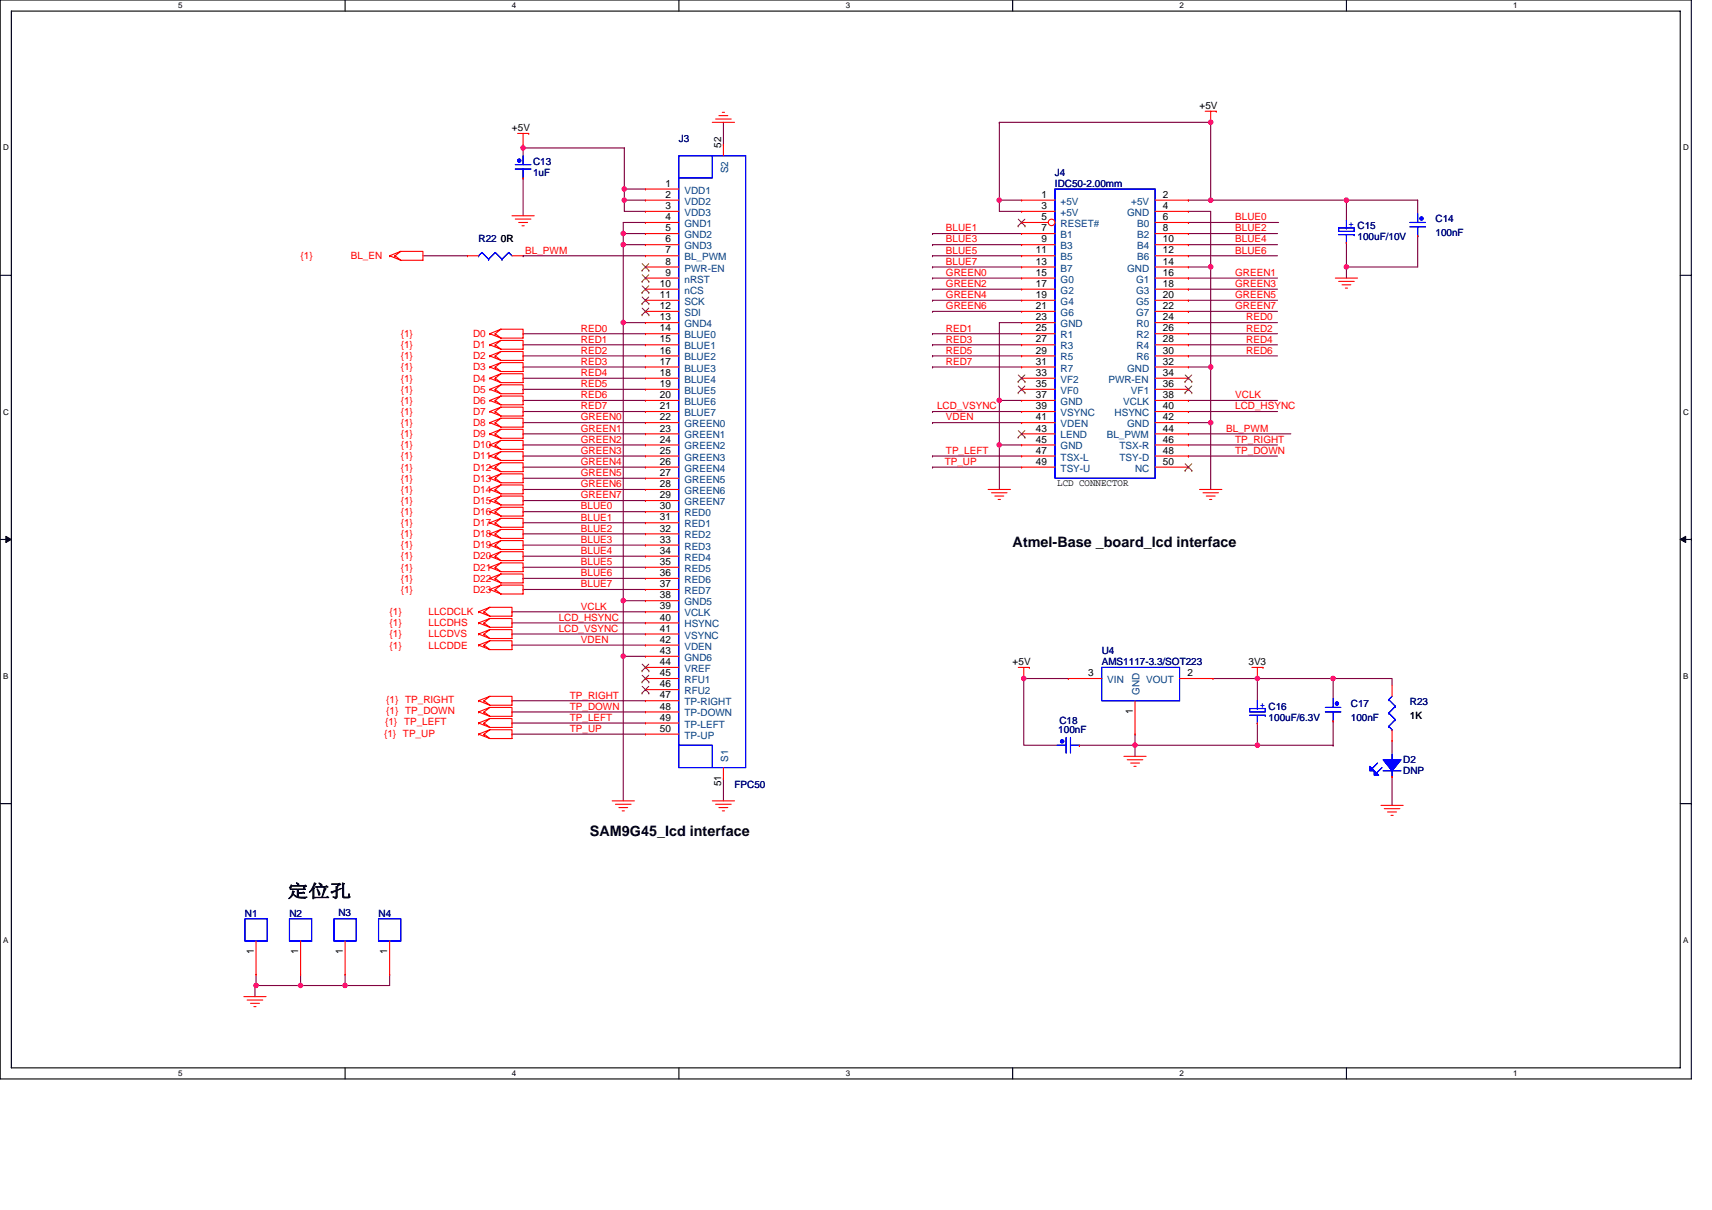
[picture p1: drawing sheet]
<svg xmlns="http://www.w3.org/2000/svg" width="297mm" height="210mm" viewBox="0 0 297 210" stroke-linecap="round" stroke-linejoin="round" font-family="sans-serif">
<path d="M0 0h293.5v187.2h-293.5zM2 1.9h289.5v183.4h-289.5z" fill="none" stroke="#000" stroke-width=".19"/>
<g fill="#fff">
<path d="M30.9 .2h.8v1.6h-.8z"/>
<path d="M30.9 185.5h.8v1.6h-.8z"/>
</g>
<path d="M59.9 0v1.9M59.9 185.3v1.9" fill="none" stroke="#000" stroke-width=".19"/>
<g fill="#fff">
<path d="M88.8 .2h.8v1.6h-.8z"/>
<path d="M88.8 185.5h.8v1.6h-.8z"/>
</g>
<path d="M117.8 0v1.9M117.8 185.3v1.9" fill="none" stroke="#000" stroke-width=".19"/>
<g fill="#fff">
<path d="M146.7 .2h.8v1.6h-.8z"/>
<path d="M146.7 185.5h.8v1.6h-.8z"/>
</g>
<path d="M175.7 0v1.9M175.7 185.3v1.9" fill="none" stroke="#000" stroke-width=".19"/>
<g fill="#fff">
<path d="M204.7 .2h.7v1.6h-.7z"/>
<path d="M204.7 185.5h.7v1.6h-.7z"/>
</g>
<path d="M233.6 0v1.9M233.6 185.3v1.9" fill="none" stroke="#000" stroke-width=".19"/>
<g fill="#fff">
<path d="M262.6 .2h.7v1.6h-.7z"/>
<path d="M262.6 185.5h.7v1.6h-.7z"/>
<path d="M.5 24.8h1v1.6h-1z"/>
<path d="M292 24.8h1v1.6h-1z"/>
<path d="M.5 70.7h1v1.5h-1z"/>
<path d="M292 70.7h1v1.5h-1z"/>
</g>
<path d="M0 47.8h2M291.5 47.8h2" fill="none" stroke="#000" stroke-width=".19"/>
<g fill="#fff">
<path d="M.5 116.5h.9v1.6h-.9z"/>
<path d="M292 116.5h.9v1.6h-.9z"/>
</g>
<path d="M0 93.6h2M291.5 93.6h2" fill="none" stroke="#000" stroke-width=".19"/>
<path d="M1 93.1l1 .5-1 .5zM291.5 93.6l1-.5v1z" fill="#000" stroke="#000" stroke-width=".17"/>
<g fill="#fff">
<path d="M.5 162.4h.9v1.5h-.9z"/>
<path d="M292 162.4h.9v1.5h-.9z"/>
</g>
<path d="M0 139.5h2M291.5 139.5h2" fill="none" stroke="#000" stroke-width=".19"/>
<g fill="none" stroke="#800040" stroke-width=".19">
<path d="M90.8 30.9v6.5M90.8 25.7h.1M90.8 25.7h17.5v7.1M90.8 25.7v1.3M90.8 25.1v.6M108.3 32.8h.1M108.3 32.8v1.9M108.3 34.7h.1M108.3 34.7v2h3.7M108.3 34.7h3.7M108.3 32.8h3.7M112 38.6h-3.9v1.9"/>
<path d="M125.5 21.2v3.9M173.4 21.2v13.5M173.4 21.2h.1M173.4 21.2h36.7v13.5M173.4 34.7h.1M173.4 34.7v2h3.8M173.4 34.7h3.8M206.2 36.7h3.9v9.6M206.2 34.7h.1M206.2 38.6h.1M206.2 34.7h27.4M206.2 38.6h15.6"/>
<path d="M233.6 34.7v3.5M233.6 34.7h.1M233.6 34.7h12.4v2.4M73.4 44.4h7.7M90.8 59.8h.1M90.8 44.4h.1M90.8 57.9h.1M90.8 59.8h21.2M90.8 44.4h21.2M90.8 57.9h21.2M108.1 56h.1M108.1 40.5h3.9"/>
<path d="M108.1 40.5h.1M108.1 42.5h3.9M108.1 42.5h.1M108.1 56h3.9M108.1 40.5v73.4M161.8 40.5h.1M161.8 42.5h.1M161.8 44.4h.1M161.8 46.3h.1M161.8 48.3h.1M161.8 50.2h.1M161.8 52.1h.1"/>
<path d="M161.8 54h.1M161.8 57.9h.1M161.8 59.8h.1M161.8 59.8h15.4M161.8 44.4h15.4M161.8 57.9h15.4M161.8 50.2h15.4M161.8 40.5h15.4M161.8 42.5h15.4M161.8 48.3h15.4M161.8 52.1h15.4M161.8 54h15.4"/>
<path d="M161.8 46.3h15.4M177.2 56h-3.8v13.5h3.8M206.2 50.2h.1M206.2 46.3h3.9M206.2 40.5h.1M206.2 42.5h.1M206.2 44.4h.1M206.2 48.3h.1M206.2 52.1h.1M206.2 54h.1M206.2 56h.1M206.2 57.9h.1"/>
<path d="M206.2 59.8h.1M206.2 59.8h15.5M206.2 44.4h15.5M206.2 57.9h15.5M206.2 50.2h15.5M206.2 40.5h15.5M206.2 42.5h15.5M206.2 48.3h15.5M206.2 52.1h15.5M206.2 54h15.5M206.2 56h15.5M210.1 46.3h.1"/>
<path d="M210.1 46.3v38.6M233.6 46.3h.1M233.6 46.3v2M233.6 42.1h.1M233.6 42.1v4.2M246 40.9v5.4h-12.4M90.8 61.8h.1M90.8 63.7h.1M90.8 65.6h.1M90.8 67.6h.1M90.8 69.5h.1M90.8 71.4h.1"/>
<path d="M90.8 75.3h.1M90.8 73.3h.1M90.8 77.2h.1M90.8 79.1h.1M90.8 61.8h21.2M90.8 63.7h21.2M90.8 65.6h21.2M90.8 67.6h21.2M90.8 69.5h21.2M90.8 71.4h21.2M90.8 75.3h21.2M90.8 73.3h21.2"/>
<path d="M90.8 77.2h21.2M90.8 79.1h21.2M161.8 73.3h.1M161.8 63.7h.1M161.8 61.8h.1M161.8 71.4h.1M161.8 79.1h.1M161.8 61.8h15.4M161.8 63.7h15.4M161.8 71.4h15.4M161.8 73.3h15.4M161.8 79.1h15.4"/>
<path d="M173.4 77.2h.1M173.4 69.5v7.7h3.8M173.4 69.5h.1M173.4 77.2v7.7M206.2 71.4h.1M206.2 75.3h.1M206.2 63.7h3.9M206.2 77.2h.1M206.2 73.3h3.9M206.2 79.1h.1M206.2 61.8h.1M206.2 69.5h.1"/>
<path d="M206.2 61.8h15.5M206.2 69.5h15.5M206.2 71.4h15.5M206.2 75.3h17.8M206.2 77.2h15.5M206.2 79.1h15.5M210.1 73.3h.1M210.1 63.7h.1M90.8 84.9h.1M90.8 86.9h.1M90.8 81.1h.1M90.8 83h.1"/>
<path d="M90.8 98.4h.1M90.8 92.6h.1M90.8 94.6h.1M90.8 90.7h.1M90.8 96.5h.1M90.8 88.8h.1M90.8 84.9h21.2M90.8 86.9h21.2M90.8 81.1h21.2M90.8 83h21.2M90.8 98.4h21.2M90.8 92.6h21.2"/>
<path d="M90.8 94.6h21.2M90.8 90.7h21.2M90.8 96.5h21.2M90.8 88.8h21.2M161.8 81.1h.1M161.8 81.1h15.4M88.8 108.1h.1M88.8 106.2h.1M88.8 110h.1M88.8 112h.1M88.8 108.1h23.2M88.8 106.2h23.2"/>
<path d="M88.8 110h23.2M88.8 112h23.2M90.8 100.4h.1M90.8 102.3h.1M90.8 100.4h21.2M90.8 102.3h21.2M108.1 104.2h3.9M108.1 113.9h.1M108.1 104.2h.1M108.1 113.9v25.1M108.1 113.9h3.9M177.6 117.8v11.5h5.8"/>
<path d="M177.6 117.8h.1M177.6 117.8h7.8M210.5 117.8h7.7M218.2 117.8h.1M218.2 117.6v.2M218.2 117.8v3.8M218.2 117.8h13.1M231.3 117.8h.1M231.3 117.8v3.4M231.3 117.8h10.2v1.1M88.8 127.4h.1M88.8 123.5h.1"/>
<path d="M88.8 125.5h.1M88.8 121.6h.1M88.8 127.4h23.2M88.8 123.5h23.2M88.8 125.5h23.2M88.8 121.6h23.2M125.5 135.1v3.9M187.3 129.3h9.6M196.9 127.4v1.9M196.9 129.3v2M196.9 129.3h.1M196.9 129.3h34.4"/>
<path d="M218.2 125.5v3.8M231.3 129.3h.1M231.3 125.1v4.2M241.5 128.6v2.3M241.5 134.7v5.1M44.4 171h.1M44.4 169.1v1.9M44.4 171h-.2v2M52.2 169.1v1.9M52.2 171h.1M59.9 169.1v1.9M59.9 171h.1"/>
<path d="M67.6 169.1v1.9h-23.2"/>
</g>
<g fill="#f0f" stroke="#f0f" stroke-width=".19">
<circle cx="108.1" cy="56" r=".38"/>
<circle cx="108.1" cy="113.9" r=".38"/>
<circle cx="108.1" cy="104.2" r=".38"/>
<circle cx="108.1" cy="40.5" r=".38"/>
<circle cx="108.1" cy="42.4" r=".38"/>
<circle cx="210.1" cy="21.2" r=".38"/>
<circle cx="210.1" cy="73.3" r=".38"/>
<circle cx="210.1" cy="34.7" r=".38"/>
<circle cx="173.4" cy="77.2" r=".38"/>
<circle cx="173.4" cy="34.7" r=".38"/>
<circle cx="173.4" cy="69.5" r=".38"/>
<circle cx="210.1" cy="46.3" r=".38"/>
<circle cx="210.1" cy="63.7" r=".38"/>
<circle cx="218.2" cy="117.7" r=".38"/>
<circle cx="177.6" cy="117.7" r=".38"/>
<circle cx="196.9" cy="129.3" r=".38"/>
<circle cx="231.3" cy="117.7" r=".38"/>
<circle cx="218.2" cy="129.3" r=".38"/>
<circle cx="233.6" cy="34.7" r=".38"/>
<circle cx="233.6" cy="46.3" r=".38"/>
<circle cx="44.4" cy="171" r=".38"/>
<circle cx="52.1" cy="171" r=".38"/>
<circle cx="59.9" cy="171" r=".38"/>
<circle cx="90.7" cy="25.7" r=".38"/>
<circle cx="108.3" cy="32.8" r=".38"/>
<circle cx="108.3" cy="34.7" r=".38"/>
</g>
<g fill="none" stroke="#f00" stroke-width=".19">
<path d="M125.3 19.5h.4M209.1 19.3h1.9M210.1 19.3v1.9M211 19.3h.1M88.8 37.4h3.9M89.4 38h2.7M89.8 23.2h1.9M90 38.6h1.5M90.6 39.2h.3M90.8 23.2v1.9M91.7 23.2h.1M123.6 21.2h3.8"/>
<path d="M124.2 20.7h2.7M124.7 20.1h1.6M177.2 34.7h.1M177.2 36.7h.1M177.2 34.7h5.8M177.2 36.7h5.8M200.4 34.7h5.8M200.4 36.7h5.8M206.2 34.7h.1M206.2 36.7h.1M67.6 44.4h.1M67.6 44.4l1.9 .8"/>
<path d="M68.6 44.4h.1M68.6 44.4l.9 .8M69.5 43.6h3.9v1.6h-3.9M69.5 43.6l-1.9 .8M69.5 43.6l-.9 .8M85 57.9h.1M85 59.8h.1M85 57.9l1.9 .8M85 59.8l1.9 .8M85.9 57.9h.1M85.9 59.8h.1M85.9 57.9l1 .8"/>
<path d="M85.9 59.8l1 .8M86.9 57.1h3.9v1.6h-3.9M86.9 59.1h3.9v1.5h-3.9M86.9 57.1l-1.9 .8M86.9 57.1l-1 .8M86.9 59.1l-1.9 .7M86.9 59.1l-1 .7M231.7 48.3h3.8M232.3 48.8h2.7M232.9 49.4h1.5M233.4 50h.4M85 73.3h.1"/>
<path d="M85 75.3h.1M85 77.2h.1M85 79.1h.1M85 61.8h.1M85 63.7h.1M85 65.6h.1M85 67.6h.1M85 69.5h.1M85 71.4h.1M85 73.3l1.9 .8M85 75.3l1.9 .8M85 77.2l1.9 .8"/>
<path d="M85 79.1l1.9 .8M85 61.8l1.9 .7M85 63.7l1.9 .8M85 65.6l1.9 .8M85 67.6l1.9 .7M85 69.5l1.9 .8M85 71.4l1.9 .8M85.9 73.3h.1M85.9 75.3h.1M85.9 77.2h.1M85.9 79.1h.1M85.9 61.8h.1"/>
<path d="M85.9 63.7h.1M85.9 65.6h.1M85.9 67.6h.1M85.9 69.5h.1M85.9 71.4h.1M85.9 73.3l1 .8M85.9 75.3l1 .8M85.9 77.2l1 .8M85.9 79.1l1 .8M85.9 61.8l1 .7M85.9 63.7l1 .8M85.9 65.6l1 .8"/>
<path d="M85.9 67.6l1 .7M85.9 69.5l1 .8M85.9 71.4l1 .8M86.9 72.6h3.9v1.5h-3.9M86.9 74.5h3.9v1.6h-3.9M86.9 76.4h3.9v1.6h-3.9M86.9 78.4h3.9v1.5h-3.9M86.9 61h3.9v1.5h-3.9M86.9 62.9h3.9v1.6h-3.9M86.9 64.9h3.9v1.5h-3.9M86.9 66.8h3.9v1.5h-3.9M86.9 68.7h3.9v1.6h-3.9"/>
<path d="M86.9 70.7h3.9v1.5h-3.9M86.9 72.6l-1.9 .7M86.9 72.6l-1 .7M86.9 74.5l-1.9 .8M86.9 74.5l-1 .8M86.9 76.4l-1.9 .8M86.9 76.4l-1 .8M86.9 78.4l-1.9 .7M86.9 78.4l-1 .7M86.9 61l-1.9 .8M86.9 61l-1 .8M86.9 62.9l-1.9 .8"/>
<path d="M86.9 62.9l-1 .8M86.9 64.9l-1.9 .7M86.9 64.9l-1 .7M86.9 66.8l-1.9 .8M86.9 66.8l-1 .8M86.9 68.7l-1.9 .8M86.9 68.7l-1 .8M86.9 70.7l-1.9 .7M86.9 70.7l-1 .7M85 88.8h.1M85 90.7h.1M85 92.6h.1"/>
<path d="M85 94.6h.1M85 96.5h.1M85 98.4h.1M85 81.1h.1M85 83h.1M85 84.9h.1M85 86.9h.1M85 88.8l1.9 .8M85 90.7l1.9 .8M85 92.6l1.9 .8M85 94.6l1.9 .8M85 96.5l1.9 .8"/>
<path d="M85 98.4l1.9 .8M85 81.1l1.9 .8M85 83l1.9 .8M85 84.9l1.9 .8M85 86.9l1.9 .7M85.9 88.8h.1M85.9 90.7h.1M85.9 92.6h.1M85.9 94.6h.1M85.9 96.5h.1M85.9 98.4h.1M85.9 81.1h.1"/>
<path d="M85.9 83h.1M85.9 84.9h.1M85.9 86.9h.1M85.9 88.8l1 .8M85.9 90.7l1 .8M85.9 92.6l1 .8M85.9 94.6l1 .8M85.9 96.5l1 .8M85.9 98.4l1 .8M85.9 81.1l1 .8M85.9 83l1 .8M85.9 84.9l1 .8"/>
<path d="M85.9 86.9l1 .7M86.9 88h3.9v1.6h-3.9M86.9 90h3.9v1.5h-3.9M86.9 91.9h3.9v1.5h-3.9M86.9 93.8h3.9v1.6h-3.9M86.9 95.7h3.9v1.6h-3.9M86.9 97.7h3.9v1.5h-3.9M86.9 99.6h3.9v1.6h-3.9M86.9 80.3h3.9v1.6h-3.9M86.9 82.2h3.9v1.6h-3.9M86.9 84.2h3.9v1.5h-3.9M86.9 86.1h3.9v1.5h-3.9"/>
<path d="M86.9 88l-1.9 .8M86.9 88l-1 .8M86.9 90l-1.9 .7M86.9 90l-1 .7M86.9 91.9l-1.9 .7M86.9 91.9l-1 .7M86.9 93.8l-1.9 .8M86.9 93.8l-1 .8M86.9 95.7l-1.9 .8M86.9 95.7l-1 .8M86.9 97.7l-1.9 .7M86.9 97.7l-1 .7"/>
<path d="M86.9 99.6l-1.9 .8M86.9 99.6l-1 .8M86.9 80.3l-1.9 .8M86.9 80.3l-1 .8M86.9 82.2l-1.9 .8M86.9 82.2l-1 .8M86.9 84.2l-1.9 .7M86.9 84.2l-1 .7M86.9 86.1l-1.9 .8M86.9 86.1l-1 .8M171.4 84.9h3.9M172 85.5h2.7"/>
<path d="M172.6 86.1h1.6M173.2 86.7h.4M208.1 84.9h3.9M208.7 85.5h2.7M209.3 86.1h1.5M209.9 86.7h.3M83 106.2h.1M83 108.1h.1M83 110h.1M83 112h.1M83 106.2l2 .7M83 108.1l2 .8"/>
<path d="M83 110l2 .8M83 112l2 .7M84 106.2h.1M84 108.1h.1M84 110h.1M84 112h.1M84 106.2l1 .7M84 108.1l1 .8M84 110l1 .8M84 112l1 .7M85 100.4h.1M85 102.3h.1"/>
<path d="M85 105.4h3.8v1.5h-3.8M85 107.3h3.8v1.6h-3.8M85 109.3h3.8v1.5h-3.8M85 111.2h3.8v1.5h-3.8M85 100.4l1.9 .8M85 102.3l1.9 .8M85 105.4l-2 .8M85 105.4l-1 .8M85 107.3l-2 .8M85 107.3l-1 .8M85 109.3l-2 .7M85 109.3l-1 .7"/>
<path d="M85 111.2l-2 .8M85 111.2l-1 .8M85.9 100.4h.1M85.9 102.3h.1M85.9 100.4l1 .8M85.9 102.3l1 .8M86.9 101.5h3.9v1.6h-3.9M86.9 101.5l-1.9 .8M86.9 101.5l-1 .8M176.7 115.8h1.9M177.6 115.8v2M178.6 115.8h.1"/>
<path d="M217.2 115.8h1.9M218.2 115.8v2M219.1 115.8h.1M83 121.6h.1M83 123.5h.1M83 125.5h.1M83 127.4h.1M83 121.6l2 .8M83 123.5l2 .8M83 125.5l2 .7M83 127.4l2 .8M84 121.6h.1"/>
<path d="M84 123.5h.1M84 125.5h.1M84 127.4h.1M84 121.6l1 .8M84 123.5l1 .8M84 125.5l1 .7M84 127.4l1 .8M85 120.8h3.8v1.6h-3.8M85 122.8h3.8v1.5h-3.8M85 124.7h3.8v1.5h-3.8M85 126.6h3.8v1.6h-3.8M85 120.8l-2 .8"/>
<path d="M85 120.8l-1 .8M85 122.8l-2 .7M85 122.8l-1 .7M85 124.7l-2 .8M85 124.7l-1 .8M85 126.6l-2 .8M85 126.6l-1 .8M106.2 139h3.9M106.8 139.6h2.7M123.6 139h3.8M124.2 139.6h2.7M195 131.3h3.9"/>
<path d="M195.6 131.8h2.7M196.2 132.4h1.5M196.7 133h.4M218.2 121.6h.1M218.2 125.5h.1M239.6 139.8h3.9M107.4 140.1h1.5M107.9 140.7h.4M124.7 140.1h1.6M125.3 140.7h.4M240.2 140.3h2.7M240.7 140.9h1.6"/>
<path d="M241.3 141.5h.4M42.3 173h3.9M42.9 173.5h2.7M43.5 174.1h1.5M44 174.7h.4"/>
</g>
<path d="M183 32.8h17.4v50.2h-17.4zM216.8 123h2.7v.5h-2.7zM216.8 124.1h2.7M218.2 125.5h.1M218.2 123h.1M218.2 121.6v1.4M218.2 124.1v1.4M219.5 124.1h.1" fill="none" stroke="#00f" stroke-width=".19"/>
<circle cx="182.5" cy="38.6" r=".57" fill="#fff" stroke="#f00" stroke-width=".19"/>
<g fill="none" stroke="#f00" stroke-width=".19">
<path d="M90.8 27h.1M90.8 30.9h.1M112 32.8h.1M112 34.7h.1M112 36.7h.1M112 38.6h.1M112 38.6h5.8M112 32.8h5.8M112 34.7h5.8M112 36.7h5.8M125.5 25.1h.1M125.5 25.1v1.9"/>
<path d="M177.2 38.6h.1M177.2 38.6h4.7M200.4 38.6h5.8M206.2 38.6h.1M233.6 38.2h.1M246 37.1h.1M81.1 44.4h.1M81.1 44.4h1.9M88.8 44.4h2M112 40.5h.1M112 42.5h.1M112 44.4h.1"/>
<path d="M112 46.3h.1M112 48.3h.1M112 50.2h.1M112 52.1h.1M112 54h.1M112 56h.1M112 57.9h.1M112 59.8h.1M112 40.5h5.8M112 42.5h5.8M112 44.4h5.8M112 46.3h5.8"/>
<path d="M112 48.3h5.8M112 50.2h5.8M112 52.1h5.8M112 54h5.8M112 56h5.8M112 57.9h5.8M112 59.8h5.8M177.2 40.5h.1M177.2 42.5h.1M177.2 44.4h.1M177.2 46.3h.1M177.2 48.3h.1"/>
<path d="M177.2 50.2h.1M177.2 52.1h.1M177.2 54h.1M177.2 57.9h.1M177.2 59.8h.1M177.2 56h.1M177.2 40.5h5.8M177.2 42.5h5.8M177.2 44.4h5.8M177.2 46.3h5.8M177.2 48.3h5.8M177.2 50.2h5.8"/>
<path d="M177.2 52.1h5.8M177.2 54h5.8M177.2 56h5.8M177.2 57.9h5.8M177.2 59.8h5.8M200.4 40.5h5.8M200.4 42.5h5.8M200.4 44.4h5.8M200.4 46.3h5.8M200.4 48.3h5.8M200.4 50.2h5.8M200.4 52.1h5.8"/>
<path d="M200.4 54h5.8M200.4 56h5.8M200.4 57.9h5.8M200.4 59.8h5.8M206.2 40.5h.1M206.2 42.5h.1M206.2 44.4h.1M206.2 48.3h.1M206.2 50.2h.1M206.2 46.3h.1M206.2 52.1h.1M206.2 54h.1"/>
<path d="M206.2 56h.1M206.2 57.9h.1M206.2 59.8h.1M233.6 42.1h.1M246 40.9h.1M112 61.8h.1M112 63.7h.1M112 65.6h.1M112 67.6h.1M112 69.5h.1M112 71.4h.1M112 73.3h.1"/>
<path d="M112 75.3h.1M112 77.2h.1M112 79.1h.1M112 61.8h5.8M112 63.7h5.8M112 65.6h5.8M112 67.6h5.8M112 73.3h5.8M112 71.4h5.8M112 69.5h5.8M112 75.3h5.8M112 77.2h5.8"/>
<path d="M112 79.1h5.8M177.2 61.8h.1M177.2 63.7h.1M177.2 65.6h.1M177.2 67.6h.1M177.2 73.3h.1M177.2 71.4h.1M177.2 75.3h.1M177.2 77.2h.1M177.2 79.1h.1M177.2 69.5h.1M177.2 61.8h5.8"/>
<path d="M177.2 63.7h5.8M177.2 65.6h5.8M177.2 67.6h5.8M177.2 73.3h5.8M177.2 71.4h5.8M177.2 69.5h5.8M177.2 75.3h5.8M177.2 77.2h5.8M177.2 79.1h5.8M200.4 61.8h5.8M200.4 63.7h5.8M200.4 65.6h5.8"/>
<path d="M200.4 67.6h5.8M200.4 73.3h5.8M200.4 71.4h5.8M200.4 69.5h5.8M200.4 75.3h5.8M200.4 77.2h5.8M200.4 79.1h5.8M206.2 61.8h.1M206.2 65.6h.1M206.2 67.6h.1M206.2 71.4h.1M206.2 69.5h.1"/>
<path d="M206.2 75.3h.1M206.2 63.7h.1M206.2 77.2h.1M206.2 79.1h.1M206.2 73.3h.1M112 81.1h.1M112 83h.1M112 84.9h.1M112 86.9h.1M112 88.8h.1M112 90.7h.1M112 92.6h.1"/>
<path d="M112 94.6h.1M112 96.5h.1M112 98.4h.1M112 81.1h5.8M112 83h5.8M112 84.9h5.8M112 86.9h5.8M112 88.8h5.8M112 90.7h5.8M112 92.6h5.8M112 94.6h5.8M112 96.5h5.8"/>
<path d="M112 98.4h5.8M177.2 81.1h.1M177.2 81.1h5.8M200.4 81.1h5.8M206.2 81.1h.1M112 100.4h.1M112 102.3h.1M112 104.2h.1M112 106.2h.1M112 108.1h.1M112 110h.1M112 112h.1"/>
<path d="M112 113.9h.1M112 115.8h.1M112 117.8h.1M112 119.7h.1M112 117.8h5.8M112 100.4h5.8M112 102.3h5.8M112 104.2h5.8M112 106.2h5.8M112 108.1h5.8M112 110h5.8M112 112h5.8"/>
<path d="M112 113.9h5.8M112 115.8h5.8M112 119.7h5.8M185.4 117.8h.1M185.4 117.8h5.8M204.7 117.8h5.8M210.5 117.8h.1M241.5 118.9v1.9M112 121.6h.1M112 123.5h.1M112 125.5h.1M112 127.4h.1"/>
<path d="M112 121.6h5.8M112 123.5h5.8M112 125.5h5.8M112 127.4h5.8M125.5 135.1h.1M125.5 133.2v1.9M183.4 129.3h.1M187.3 129.3h.1M196.9 127.4h.1M196.9 121.6v5.8M231.3 121.2h.1M231.3 125.1h.1"/>
<path d="M241.5 130.9h.1M241.5 134.7h.1M241.5 128.6h.1M241.5 126.6v2M44.4 169.1h.1M44.4 163.3v5.8M52.2 169.1h.1M52.2 163.3v5.8M59.9 169.1h.1M59.9 163.3v5.8M67.6 169.1h.1M67.6 163.3v5.8"/>
</g>
<g fill="none" stroke="#804000" stroke-width=".17">
<path d="M176.7 39.2h.1M176.7 38l1.1 1.2M177.8 38l-1.1 1.2M177.8 39.2h.1M111.4 46.9h.1M111.4 48.9h.1M111.4 50.8h.1M111.4 52.7h.1M111.4 54.6h.1M111.4 45.8l1.2 1.1M111.4 47.7l1.2 1.2M111.4 49.6l1.2 1.2"/>
<path d="M111.4 51.5l1.2 1.2M111.4 53.5l1.2 1.1M112.6 45.8l-1.2 1.1M112.6 47.7l-1.2 1.2M112.6 49.6l-1.2 1.2M112.6 51.5l-1.2 1.2M112.6 53.5l-1.2 1.1M112.6 46.9h.1M112.6 48.9h.1M112.6 50.8h.1M112.6 52.7h.1M112.6 54.6h.1"/>
<path d="M176.7 66.2h.1M176.7 68.2h.1M176.7 75.9h.1M176.7 65.1l1.1 1.1M176.7 67l1.1 1.2M176.7 74.7l1.1 1.2M177.8 65.1l-1.1 1.1M177.8 67l-1.1 1.2M177.8 74.7l-1.1 1.2M177.8 66.2h.1M177.8 68.2h.1M177.8 75.9h.1"/>
<path d="M205.6 66.2h.1M205.6 68.2h.1M205.6 65.1l1.2 1.1M205.6 67l1.2 1.2M206.8 65.1l-1.2 1.1M206.8 67l-1.2 1.2M206.8 66.2h.1M206.8 68.2h.1M205.6 81.7h.1M205.6 80.5l1.2 1.2M206.8 80.5l-1.2 1.2M206.8 81.7h.1"/>
<path d="M111.4 116.4h.1M111.4 118.3h.1M111.4 115.3l1.2 1.1M111.4 117.2l1.2 1.1M111.4 119.1l1.2 1.2M112.6 115.3l-1.2 1.1M112.6 117.2l-1.2 1.1M112.6 119.1l-1.2 1.2M112.6 116.4h.1M112.6 118.3h.1M111.4 120.3h.1M112.6 120.3h.1"/>
</g>
<g fill="none" stroke="#00f" stroke-width=".19">
<path d="M89.4 29.3h2.7M89.4 28.6h2.7M90.8 27v1.6M90.8 30.9h.1M90.8 29.3v1.6M117.8 27h11.6v106.2h-11.6zM123.6 27v3.9h-5.8M232.3 39.6h2.7v.6h-2.7zM233.6 39.6h.1M233.6 38.2v1.4M244.6 39.4h2.7M244.6 38.6h2.7"/>
<path d="M246 37.1v1.5M246 39.4v1.5M83 44.4h.1M83.6 43.8h.1M83.6 43.8l-.6 .6M83.6 43.8l1.2 1.2M84.8 45h.1M85.9 43.8h.1M85.9 43.8l-1.1 1.2M85.9 43.8l1.2 1.2M87.1 45h.1M88.3 43.8h.1"/>
<path d="M88.3 43.8l.5 .6M88.3 43.8l-1.2 1.2M232.3 40.7h2.7M233.6 42.1h.1M233.6 40.7v1.4M235 40.7h.1M246 40.9h.1M191.2 115.8h13.5v5.8h-13.5zM117.8 129.3h5.8v3.9M183.4 129.3h1.6M185 128v2.7M185.7 128v2.7"/>
<path d="M185.7 129.3h1.6M187.3 129.3h.1M230 123.5h2.6M230 122.8h2.6M231.3 121.2v1.6M231.3 125.1h.1M231.3 123.5v1.6M238.1 133.4h.1M238.8 134.2h.1M239 132.4l-.9 1M239.8 133.2l-1 1M240 133.8h3.1"/>
<path d="M241 126h.1M241 123.7h.1M241 121.4h.1M241 126l.5 .6M241 123.7l1.1 1.2M241 121.4l1.1 1.2M241.5 130.9v.9M241.5 133.8v.9M241.5 126.6h.1M241.5 120.8l-.5 .6M242.1 124.9h.1M242.1 122.6h.1"/>
<path d="M242.1 124.9l-1.1 1.1M242.1 122.6l-1.1 1.1M42.5 159.4h3.9v3.9h-3.9zM50.2 159.4h3.9v3.9h-3.9zM58 159.4h3.8v3.9h-3.8zM65.7 159.4h3.8v3.9h-3.8z"/>
</g>
<g fill="#00f" stroke="#00f" stroke-width=".19">
<path d="M240 131.8h3.1l-1.6 2z" fill-rule="evenodd"/>
<path d="M237.7 133l.7 .8h-.7z" fill-rule="evenodd"/>
<path d="M238.4 133.8l.8 .7h-.8z" fill-rule="evenodd"/>
<path d="M240 131.8h3.1l-1.6 2z" fill-rule="evenodd"/>
<path d="M237.7 133l.7 .8h-.7z" fill-rule="evenodd"/>
<path d="M238.4 133.8l.8 .7h-.8z" fill-rule="evenodd"/>
<circle cx="246.6" cy="37.9" r=".28"/>
<circle cx="184.3" cy="128.6" r=".28"/>
<circle cx="232" cy="122.1" r=".28"/>
<circle cx="90.1" cy="27.9" r=".28"/>
</g>
<g fill="#f0f" stroke="#f0f" stroke-width=".19">
<circle cx="108.1" cy="56" r=".38"/>
<circle cx="108.1" cy="113.9" r=".38"/>
<circle cx="108.1" cy="104.2" r=".38"/>
<circle cx="108.1" cy="40.5" r=".38"/>
<circle cx="108.1" cy="42.4" r=".38"/>
<circle cx="210.1" cy="21.2" r=".38"/>
<circle cx="210.1" cy="73.3" r=".38"/>
<circle cx="210.1" cy="34.7" r=".38"/>
<circle cx="173.4" cy="77.2" r=".38"/>
<circle cx="173.4" cy="34.7" r=".38"/>
<circle cx="173.4" cy="69.5" r=".38"/>
<circle cx="210.1" cy="46.3" r=".38"/>
<circle cx="210.1" cy="63.7" r=".38"/>
<circle cx="218.2" cy="117.7" r=".38"/>
<circle cx="177.6" cy="117.7" r=".38"/>
<circle cx="196.9" cy="129.3" r=".38"/>
<circle cx="231.3" cy="117.7" r=".38"/>
<circle cx="218.2" cy="129.3" r=".38"/>
<circle cx="233.6" cy="34.7" r=".38"/>
<circle cx="233.6" cy="46.3" r=".38"/>
<circle cx="44.4" cy="171" r=".38"/>
<circle cx="52.1" cy="171" r=".38"/>
<circle cx="59.9" cy="171" r=".38"/>
<circle cx="90.7" cy="25.7" r=".38"/>
<circle cx="108.3" cy="32.8" r=".38"/>
<circle cx="108.3" cy="34.7" r=".38"/>
</g>
<text font-size="3.1" x="49.8" y="155.7">定位孔</text>
<g font-size="2.5">
<text x="175.7" y="95">Atmel-Base _board_lcd interface</text>
<text x="102.3" y="145.2">SAM9G45_lcd interface</text>
</g>
<g font-size="1.7">
<text x="88.8" y="22.8">+5V</text>
<text x="208.1" y="18.9">+5V</text>
<text x="125.1" y="25.7" transform="rotate(-90 125.1 25.7)">52</text>
<text x="115.5" y="32.4">1</text>
<text x="115.5" y="34.3">2</text>
<text x="180.7" y="34.3">1</text>
<text x="201.8" y="34.3">2</text>
<text x="115.5" y="36.3">3</text>
<text x="115.5" y="38.2">4</text>
<text x="115.5" y="40.1">5</text>
<text x="180.7" y="36.3">3</text>
<text x="180.7" y="38.2">5</text>
<text x="180.7" y="40.1">7</text>
<text x="201.8" y="36.3">4</text>
<text x="201.8" y="38.2">6</text>
<text x="201.8" y="40.1">8</text>
<text x="86.9" y="42.1">0R</text>
<text x="115.5" y="42.1">6</text>
<text x="115.5" y="44">7</text>
<text x="115.5" y="45.9">8</text>
<text x="115.5" y="47.9">9</text>
<text x="179.7" y="44">11</text>
<text x="179.7" y="45.9">13</text>
<text x="179.7" y="47.9">15</text>
<text x="180.7" y="42.1">9</text>
<text x="201.8" y="42.1">10</text>
<text x="201.8" y="44">12</text>
<text x="201.8" y="45.9">14</text>
<text x="201.8" y="47.9">16</text>
<text x="114.5" y="49.8">10</text>
<text x="114.5" y="51.7">11</text>
<text x="114.5" y="53.6">12</text>
<text x="179.7" y="49.8">17</text>
<text x="179.7" y="51.7">19</text>
<text x="179.7" y="53.6">21</text>
<text x="201.8" y="49.8">18</text>
<text x="201.8" y="51.7">20</text>
<text x="201.8" y="53.6">22</text>
<text x="114.5" y="55.6">13</text>
<text x="114.5" y="57.5">14</text>
<text x="114.5" y="59.4">15</text>
<text x="179.7" y="57.5">25</text>
<text x="179.7" y="59.4">27</text>
<text x="179.7" y="55.6">23</text>
<text x="201.8" y="55.6">24</text>
<text x="201.8" y="57.5">26</text>
<text x="201.8" y="59.4">28</text>
<text x="114.5" y="61.4">16</text>
<text x="114.5" y="63.3">17</text>
<text x="114.5" y="65.2">18</text>
<text x="179.7" y="61.4">29</text>
<text x="179.7" y="63.3">31</text>
<text x="179.7" y="65.2">33</text>
<text x="201.8" y="63.3">32</text>
<text x="201.8" y="65.2">34</text>
<text x="201.8" y="61.4">30</text>
<text x="114.5" y="67.2">19</text>
<text x="114.5" y="69.1">20</text>
<text x="114.5" y="71">21</text>
<text x="179.7" y="67.2">35</text>
<text x="179.7" y="71">39</text>
<text x="179.7" y="69.1">37</text>
<text x="201.8" y="69.1">38</text>
<text x="201.8" y="71">40</text>
<text x="201.8" y="67.2">36</text>
<text x="114.5" y="72.9">22</text>
<text x="114.5" y="74.9">23</text>
<text x="114.5" y="76.8">24</text>
<text x="179.7" y="72.9">41</text>
<text x="179.7" y="74.9">43</text>
<text x="179.7" y="76.8">45</text>
<text x="201.8" y="72.9">42</text>
<text x="201.8" y="76.8">46</text>
<text x="201.8" y="74.9">44</text>
<text x="114.5" y="78.7">25</text>
<text x="114.5" y="80.7">26</text>
<text x="114.5" y="82.6">27</text>
<text x="179.7" y="78.7">47</text>
<text x="179.7" y="80.7">49</text>
<text x="201.8" y="78.7">48</text>
<text x="201.8" y="80.7">50</text>
<text x="114.5" y="84.5">28</text>
<text x="114.5" y="86.5">29</text>
<text x="114.5" y="88.4">30</text>
<text x="183.4" y="84.4">LCD CONNECTOR</text>
<text x="114.5" y="90.3">31</text>
<text x="114.5" y="92.2">32</text>
<text x="114.5" y="94.2">33</text>
<text x="114.5" y="96.1">34</text>
<text x="114.5" y="98">35</text>
<text x="114.5" y="100">36</text>
<text x="114.5" y="101.9">37</text>
<text x="114.5" y="103.8">38</text>
<text x="114.5" y="105.8">39</text>
<text x="114.5" y="107.7">40</text>
<text x="114.5" y="109.6">41</text>
<text x="114.5" y="111.5">42</text>
<text x="114.5" y="113.5">43</text>
<text x="114.5" y="115.4">44</text>
<text x="114.5" y="117.3">45</text>
<text x="114.5" y="119.3">46</text>
<text x="175.7" y="115.4">+5V</text>
<text x="188.8" y="117.3">3</text>
<text x="206" y="117.3">2</text>
<text x="216.6" y="115.4">3V3</text>
<text x="114.5" y="121.2">47</text>
<text x="114.5" y="123.1">48</text>
<text x="114.5" y="125.1">49</text>
<text x="196.5" y="123.9" transform="rotate(-90 196.5 123.9)">1</text>
<text x="244.6" y="124.7">1K</text>
<text x="114.5" y="127">50</text>
<text x="125.1" y="136.5" transform="rotate(-90 125.1 136.5)">51</text>
<text x="44" y="165.6" transform="rotate(-90 44 165.6)">1</text>
<text x="51.7" y="165.6" transform="rotate(-90 51.7 165.6)">1</text>
<text x="59.5" y="165.6" transform="rotate(-90 59.5 165.6)">1</text>
<text x="67.2" y="165.6" transform="rotate(-90 67.2 165.6)">1</text>
</g>
<g font-size="1.7" fill="#000080">
<text x="92.5" y="28.6">C13</text>
<text x="117.8" y="24.7">J3</text>
<text x="92.5" y="30.5">1uF</text>
<text x="183" y="30.5">J4</text>
<text x="183" y="32.4">IDC50-2.00mm</text>
<text x="235.5" y="41.7">100uF/10V</text>
<text x="249.1" y="38.6">C14</text>
<text x="249.1" y="40.9">100nF</text>
<text x="83" y="42.1">R22</text>
<text x="191.2" y="113.5">U4</text>
<text x="191.2" y="115.4">AMS1117-3.3/SOT223</text>
<text x="183.8" y="125.7">C18</text>
<text x="220.1" y="125.1">100uF/6.3V</text>
<text x="234.4" y="122.8">C17</text>
<text x="234.4" y="125.1">100nF</text>
<text x="244.6" y="122.4">R23</text>
<text x="183.6" y="127.2">100nF</text>
<text x="127.4" y="136.7">FPC50</text>
<text x="243.5" y="132.4">D2</text>
<text x="243.5" y="134.3">DNP</text>
<text x="42.5" y="159.1">N1</text>
<text x="50.2" y="159.1">N2</text>
<text x="58.7" y="158.9">N3</text>
<text x="65.7" y="159.1">N4</text>
</g>
<g font-size="1.7" fill="#004080">
<text x="118.8" y="33.6">VDD1</text>
<text x="118.8" y="35.5">VDD2</text>
<text x="126.3" y="30.1" transform="rotate(-90 126.3 30.1)">S2</text>
<text x="184" y="35.5">+5V</text>
<text x="196.3" y="35.5">+5V</text>
<text x="118.8" y="37.5">VDD3</text>
<text x="118.8" y="39.4">GND1</text>
<text x="118.8" y="41.3">GND2</text>
<text x="184" y="37.5">+5V</text>
<text x="184" y="39.4">RESET#</text>
<text x="184" y="41.3">B1</text>
<text x="195.6" y="37.5">GND</text>
<text x="197.3" y="39.4">B0</text>
<text x="197.3" y="41.3">B2</text>
<text x="118.8" y="43.2">GND3</text>
<text x="118.8" y="45.2">BL_PWM</text>
<text x="118.8" y="47.1">PWR-EN</text>
<text x="184" y="43.2">B3</text>
<text x="184" y="45.2">B5</text>
<text x="184" y="47.1">B7</text>
<text x="195.6" y="47.1">GND</text>
<text x="197.3" y="43.2">B4</text>
<text x="197.3" y="45.2">B6</text>
<text x="118.8" y="49">nRST</text>
<text x="118.8" y="51">nCS</text>
<text x="118.8" y="52.9">SCK</text>
<text x="184" y="49">G0</text>
<text x="184" y="51">G2</text>
<text x="184" y="52.9">G4</text>
<text x="197.1" y="49">G1</text>
<text x="197.1" y="51">G3</text>
<text x="197.1" y="52.9">G5</text>
<text x="118.8" y="54.8">SDI</text>
<text x="118.8" y="56.8">GND4</text>
<text x="118.8" y="58.7">BLUE0</text>
<text x="184" y="54.8">G6</text>
<text x="184" y="58.7">R1</text>
<text x="184" y="56.8">GND</text>
<text x="197.1" y="54.8">G7</text>
<text x="197.2" y="56.8">R0</text>
<text x="197.2" y="58.7">R2</text>
<text x="118.8" y="60.6">BLUE1</text>
<text x="118.8" y="62.5">BLUE2</text>
<text x="118.8" y="64.5">BLUE3</text>
<text x="184" y="60.6">R3</text>
<text x="184" y="62.5">R5</text>
<text x="184" y="64.5">R7</text>
<text x="195.6" y="64.5">GND</text>
<text x="197.2" y="60.6">R4</text>
<text x="197.2" y="62.5">R6</text>
<text x="118.8" y="66.4">BLUE4</text>
<text x="118.8" y="68.3">BLUE5</text>
<text x="118.8" y="70.3">BLUE6</text>
<text x="184" y="66.4">VF2</text>
<text x="184" y="68.3">VF0</text>
<text x="184" y="70.3">GND</text>
<text x="192.3" y="66.4">PWR-EN</text>
<text x="194.9" y="70.3">VCLK</text>
<text x="196.2" y="68.3">VF1</text>
<text x="118.8" y="72.2">BLUE7</text>
<text x="118.8" y="74.1">GREEN0</text>
<text x="118.8" y="76.1">GREEN1</text>
<text x="118.8" y="78">GREEN2</text>
<text x="184" y="74.1">VDEN</text>
<text x="184" y="72.2">VSYNC</text>
<text x="184" y="76.1">LEND</text>
<text x="184" y="78">GND</text>
<text x="192" y="76.1">BL_PWM</text>
<text x="193.4" y="72.2">HSYNC</text>
<text x="194.2" y="78">TSX-R</text>
<text x="195.6" y="74.1">GND</text>
<text x="118.8" y="79.9">GREEN3</text>
<text x="118.8" y="81.9">GREEN4</text>
<text x="118.8" y="83.8">GREEN5</text>
<text x="184" y="79.9">TSX-L</text>
<text x="184" y="81.9">TSY-U</text>
<text x="194.2" y="79.9">TSY-D</text>
<text x="196.9" y="81.9">NC</text>
<text x="118.8" y="85.7">GREEN6</text>
<text x="118.8" y="87.7">GREEN7</text>
<text x="118.8" y="89.6">RED0</text>
<text x="118.8" y="91.5">RED1</text>
<text x="118.8" y="93.4">RED2</text>
<text x="118.8" y="95.4">RED3</text>
<text x="118.8" y="97.3">RED4</text>
<text x="118.8" y="99.2">RED5</text>
<text x="118.8" y="101.2">RED6</text>
<text x="118.8" y="103.1">RED7</text>
<text x="118.8" y="105">GND5</text>
<text x="118.8" y="107">VCLK</text>
<text x="118.8" y="108.9">HSYNC</text>
<text x="118.8" y="110.8">VSYNC</text>
<text x="118.8" y="112.7">VDEN</text>
<text x="118.8" y="114.7">GND6</text>
<text x="118.8" y="116.6">VREF</text>
<text x="118.8" y="118.5">RFU1</text>
<text x="192.1" y="118.5">VIN</text>
<text x="198.9" y="118.5">VOUT</text>
<text x="118.8" y="120.5">RFU2</text>
<text x="118.8" y="122.4">TP-RIGHT</text>
<text x="118.8" y="124.3">TP-DOWN</text>
<text x="197.7" y="120.6" transform="rotate(-90 197.7 120.6)">GND</text>
<text x="118.8" y="126.3">TP-LEFT</text>
<text x="118.8" y="128.2">TP-UP</text>
<text x="126.3" y="132.2" transform="rotate(-90 126.3 132.2)">S1</text>
</g>
<g font-size="1.7" fill="#f00">
<text x="164.1" y="40.2">BLUE1</text>
<text x="214.3" y="38.2">BLUE0</text>
<text x="214.3" y="40.2">BLUE2</text>
<text x="52.2" y="45">{1}</text>
<text x="60.9" y="45">BL_EN</text>
<text x="91.1" y="44">BL_PWM</text>
<text x="164.1" y="42.1">BLUE3</text>
<text x="164.1" y="44">BLUE5</text>
<text x="164.1" y="46">BLUE7</text>
<text x="164.1" y="47.9">GREEN0</text>
<text x="214.3" y="42.1">BLUE4</text>
<text x="214.3" y="44">BLUE6</text>
<text x="214.3" y="47.9">GREEN1</text>
<text x="164.1" y="49.8">GREEN2</text>
<text x="164.1" y="51.7">GREEN4</text>
<text x="164.1" y="53.7">GREEN6</text>
<text x="214.3" y="49.8">GREEN3</text>
<text x="214.3" y="51.7">GREEN5</text>
<text x="214.3" y="53.7">GREEN7</text>
<text x="69.5" y="58.5">{1}</text>
<text x="82.1" y="58.5">D0</text>
<text x="100.8" y="59.5">RED1</text>
<text x="100.8" y="57.5">RED0</text>
<text x="164.1" y="57.5">RED1</text>
<text x="164.1" y="59.5">RED3</text>
<text x="216.2" y="55.6">RED0</text>
<text x="216.2" y="57.5">RED2</text>
<text x="216.2" y="59.5">RED4</text>
<text x="69.5" y="60.4">{1}</text>
<text x="69.5" y="62.4">{1}</text>
<text x="69.5" y="64.3">{1}</text>
<text x="82.1" y="60.4">D1</text>
<text x="82.1" y="62.4">D2</text>
<text x="82.1" y="64.3">D3</text>
<text x="100.8" y="61.4">RED2</text>
<text x="100.8" y="63.3">RED3</text>
<text x="100.8" y="65.3">RED4</text>
<text x="164.1" y="63.3">RED7</text>
<text x="164.1" y="61.4">RED5</text>
<text x="216.2" y="61.4">RED6</text>
<text x="69.5" y="66.2">{1}</text>
<text x="69.5" y="68.1">{1}</text>
<text x="69.5" y="70.1">{1}</text>
<text x="82.1" y="66.2">D4</text>
<text x="82.1" y="68.1">D5</text>
<text x="82.1" y="70.1">D6</text>
<text x="100.8" y="67.2">RED5</text>
<text x="100.8" y="69.1">RED6</text>
<text x="100.8" y="71">RED7</text>
<text x="162.6" y="71">LCD_VSYNC</text>
<text x="214.3" y="71">LCD_HSYNC</text>
<text x="214.3" y="69.1">VCLK</text>
<text x="69.5" y="73.9">{1}</text>
<text x="69.5" y="75.9">{1}</text>
<text x="69.5" y="77.8">{1}</text>
<text x="69.5" y="72">{1}</text>
<text x="82.1" y="73.9">D8</text>
<text x="82.1" y="75.9">D9</text>
<text x="82.1" y="77.8">D10</text>
<text x="82.1" y="72">D7</text>
<text x="100.8" y="74.9">GREEN1</text>
<text x="100.8" y="73">GREEN0</text>
<text x="100.8" y="76.8">GREEN2</text>
<text x="164.1" y="73">VDEN</text>
<text x="212.8" y="74.9">BL_PWM</text>
<text x="214.3" y="76.8">TP_RIGHT</text>
<text x="69.5" y="79.7">{1}</text>
<text x="69.5" y="81.7">{1}</text>
<text x="69.5" y="83.6">{1}</text>
<text x="82.1" y="79.7">D11</text>
<text x="82.1" y="81.7">D12</text>
<text x="82.1" y="83.6">D13</text>
<text x="100.8" y="80.7">GREEN4</text>
<text x="100.8" y="82.6">GREEN5</text>
<text x="100.8" y="78.8">GREEN3</text>
<text x="163.9" y="80.7">TP_UP</text>
<text x="164.1" y="78.8">TP_LEFT</text>
<text x="214.3" y="78.8">TP_DOWN</text>
<text x="69.5" y="89.4">{1}</text>
<text x="69.5" y="85.5">{1}</text>
<text x="69.5" y="87.4">{1}</text>
<text x="82.1" y="89.4">D16</text>
<text x="82.1" y="85.5">D14</text>
<text x="82.1" y="87.4">D15</text>
<text x="100.8" y="84.6">GREEN6</text>
<text x="100.8" y="86.5">GREEN7</text>
<text x="100.8" y="88.4">BLUE0</text>
<text x="69.5" y="91.3">{1}</text>
<text x="69.5" y="93.2">{1}</text>
<text x="69.5" y="95.2">{1}</text>
<text x="82.1" y="91.3">D17</text>
<text x="82.1" y="93.2">D18</text>
<text x="82.1" y="95.2">D19</text>
<text x="100.8" y="92.3">BLUE2</text>
<text x="100.8" y="94.2">BLUE3</text>
<text x="100.8" y="90.3">BLUE1</text>
<text x="69.5" y="97.1">{1}</text>
<text x="69.5" y="99">{1}</text>
<text x="69.5" y="101">{1}</text>
<text x="82.1" y="97.1">D20</text>
<text x="82.1" y="99">D21</text>
<text x="82.1" y="101">D22</text>
<text x="100.8" y="98.1">BLUE5</text>
<text x="100.8" y="100">BLUE6</text>
<text x="100.8" y="101.9">BLUE7</text>
<text x="100.8" y="96.1">BLUE4</text>
<text x="67.6" y="106.7">{1}</text>
<text x="69.5" y="102.9">{1}</text>
<text x="74.4" y="106.7">LLCDCLK</text>
<text x="82.1" y="102.9">D23</text>
<text x="96.9" y="107.7">LCD_HSYNC</text>
<text x="100.8" y="105.8">VCLK</text>
<text x="67.6" y="108.7">{1}</text>
<text x="67.6" y="110.6">{1}</text>
<text x="67.6" y="112.5">{1}</text>
<text x="74.4" y="108.7">LLCDHS</text>
<text x="74.4" y="110.6">LLCDVS</text>
<text x="74.4" y="112.5">LLCDDE</text>
<text x="96.9" y="109.6">LCD_VSYNC</text>
<text x="100.8" y="111.6">VDEN</text>
<text x="66.8" y="125.9">{1} TP_LEFT</text>
<text x="67" y="122">{1} TP_RIGHT</text>
<text x="67" y="123.9">{1} TP_DOWN</text>
<text x="98.9" y="123.2">TP_DOWN</text>
<text x="98.9" y="125.1">TP_LEFT</text>
<text x="98.9" y="121.2">TP_RIGHT</text>
<text x="66.6" y="128">{1} TP_UP</text>
<text x="98.9" y="127">TP_UP</text>
</g>
<g font-size="1.7" fill="#00f">
<text x="234" y="39.4">+ C15</text>
<text x="218.6" y="122.8">+ C16</text>
</g>
<g font-size="1.4">
<text x="30.9" y="1.5">5</text>
<text x="88.8" y="1.5">4</text>
<text x="146.7" y="1.5">3</text>
<text x="204.7" y="1.5">2</text>
<text x="262.6" y="1.5">1</text>
<text x=".5" y="26.1">D</text>
<text x="292" y="26.1">D</text>
<text x=".5" y="71.9">C</text>
<text x="292" y="71.9">C</text>
<text x=".5" y="117.8">B</text>
<text x="292" y="117.8">B</text>
<text x=".5" y="163.6">A</text>
<text x="292" y="163.6">A</text>
<text x="30.9" y="186.8">5</text>
<text x="88.8" y="186.8">4</text>
<text x="146.7" y="186.8">3</text>
<text x="204.7" y="186.8">2</text>
<text x="262.6" y="186.8">1</text>
</g>
</svg>
